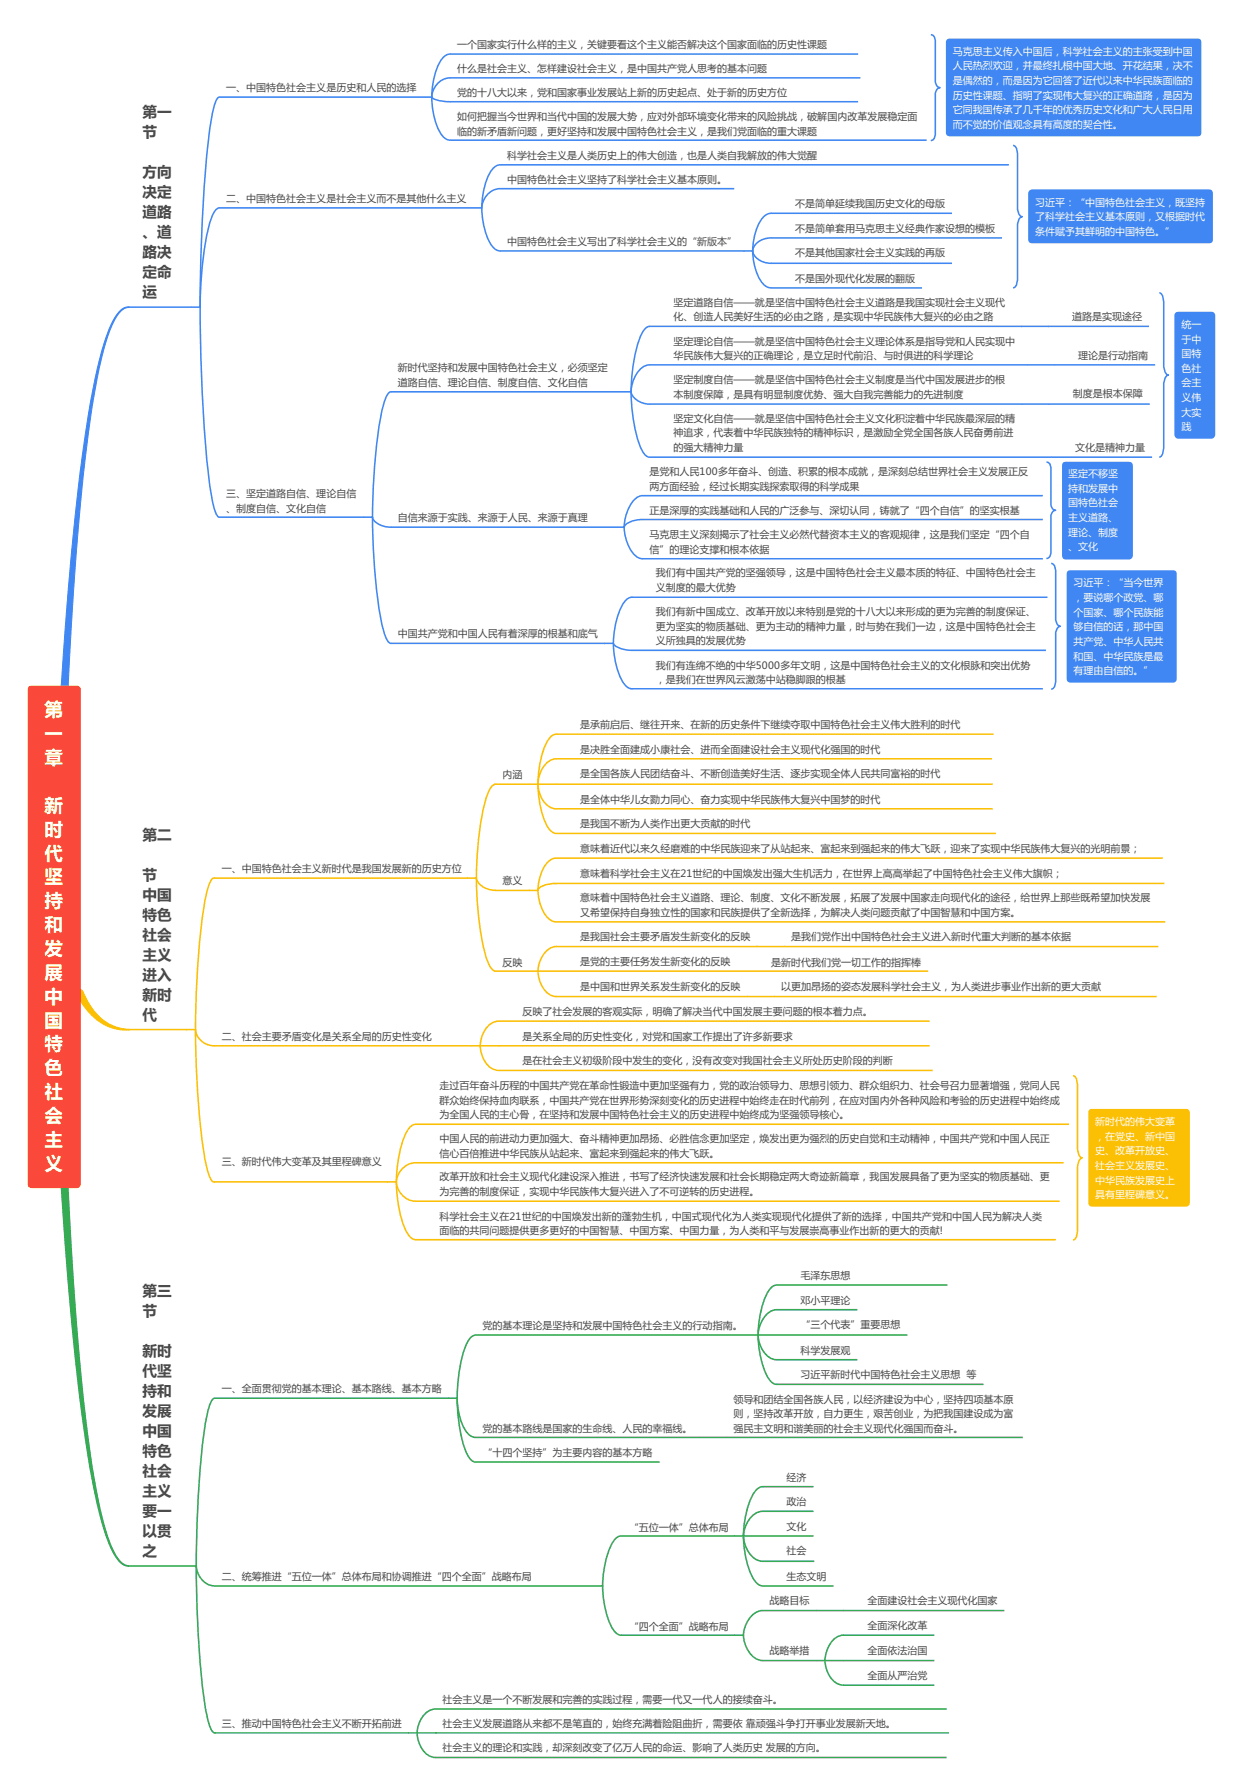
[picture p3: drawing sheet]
<svg xmlns="http://www.w3.org/2000/svg" width="419mm" height="605mm" viewBox="0 0 419 605" stroke-linecap="round" stroke-linejoin="round" font-family="sans-serif">
<path d="M314.4 11.7a2.09 2.09 0 0 1 1.5 2.3l.1 14.2a1.72 1.72 0 0 0 1.5 1.4 2.18 2.18 0 0 0-1.6 1.9l-.1 14.3a1.7 1.7 0 0 1-1.4 1.7M342.1 49.2a2.78 2.78 0 0 1 1.5 3l.2 19.1a2.08 2.08 0 0 0 1.4 1.9 2.97 2.97 0 0 0-1.6 2.6l-.1 19.6a1.87 1.87 0 0 1-1.4 1.8M391.5 98.9a2.43 2.43 0 0 1 1.5 2.8v22l.2 1.2a2 2 0 0 0 1.4 1.8 3.3 3.3 0 0 0-1.6 3l-.1 22.6a2.12 2.12 0 0 1-1.4 2.1M353.4 156.1a1.89 1.89 0 0 1 1.5 2.1l.1 12.9a1.65 1.65 0 0 0 1.5 1.3 2.02 2.02 0 0 0-1.6 1.7v13a1.6 1.6 0 0 1-1.5 1.6M355 190.4a2.39 2.39 0 0 1 1.5 2.6l.1 16.9a1.9 1.9 0 0 0 1.5 1.7 2.58 2.58 0 0 0-1.6 2.3l-.1 17.3a1.7 1.7 0 0 1-1.4 1.6" fill="none" stroke="#4087f3" stroke-width=".52"/>
<path d="M362.4 363.4a2.43 2.43 0 0 1 1.5 2.8v21.9l.2 1.2a2 2 0 0 0 1.4 1.8 3.3 3.3 0 0 0-1.6 3l-.1 22.6a2.12 2.12 0 0 1-1.4 2.2" fill="none" stroke="#fbbf04" stroke-width=".52"/>
<path d="M40.4 105.1l1.8-1.2a1.02 1.02 0 0 1 1.3-.1 7.5 7.5 0 0 0-5.2 5.2l-2.6 6.7-2.3 9.4-2.3 12.3-1.9 14.3-1.7 15.4-1.8 20-2.6 43.7a2.11 2.11 0 0 1-1 2.4 1.21 1.21 0 0 1-1.4-1.4l1.8-25.9 2.2-24.8 2.3-21 2.5-18 2.8-14.9 2.3-9.5 2.7-7.5 1.4-2.8z" fill-rule="evenodd" fill="#4087f3"/>
<path d="M40.4 105.1l1.8-1.2a1.02 1.02 0 0 1 1.3-.1 7.5 7.5 0 0 0-5.2 5.2l-2.6 6.7-2.3 9.4-2.3 12.3-1.9 14.3-1.7 15.4-1.8 20-2.6 43.7a2.11 2.11 0 0 1-1 2.4 1.21 1.21 0 0 1-1.4-1.4l1.8-25.9 2.2-24.8 2.3-21 2.5-18 2.8-14.9 2.3-9.5 2.7-7.5 1.4-2.8z" fill="none" stroke="#4087f3" stroke-width=".34"/>
<path d="M26.1 334.6a1.51 1.51 0 0 1 1.6-.1 1.51 1.51 0 0 1 .8 1.4 18 18 0 0 0 12 11.4l3.1 .5-2.1 .1-2.3-.3a20 20 0 0 1-13.4-12.4z" fill-rule="evenodd" fill="#fbbf04"/>
<path d="M26.1 334.6a1.51 1.51 0 0 1 1.6-.1 1.51 1.51 0 0 1 .8 1.4 18 18 0 0 0 12 11.4l3.1 .5-2.1 .1-2.3-.3a20 20 0 0 1-13.4-12.4z" fill="none" stroke="#fbbf04" stroke-width=".34"/>
<path d="M21.1 400l.3-.2a1.21 1.21 0 0 1 1.6 1.2l2.8 44.8 1.7 20.1 1.7 15.4 2 14.3 2.4 12.9 2.4 9.3 2.6 6.6a7.1 7.1 0 0 0 5 4.6 5.3 5.3 0 0 1-4.7-3.3l-1.5-2.9-1.3-3.1-2.7-9.3-2.8-13.1-1.9-12.1-2.1-15.7-2.2-21.2-2-22.4-1.6-23.6a2.37 2.37 0 0 1 .3-2.3z" fill-rule="evenodd" fill="#34ab52"/>
<path d="M21.1 400l.3-.2a1.21 1.21 0 0 1 1.6 1.2l2.8 44.8 1.7 20.1 1.7 15.4 2 14.3 2.4 12.9 2.4 9.3 2.6 6.6a7.1 7.1 0 0 0 5 4.6 5.3 5.3 0 0 1-4.7-3.3l-1.5-2.9-1.3-3.1-2.7-9.3-2.8-13.1-1.9-12.1-2.1-15.7-2.2-21.2-2-22.4-1.6-23.6a2.37 2.37 0 0 1 .3-2.3z" fill="none" stroke="#34ab52" stroke-width=".34"/>
<g fill="none" stroke="#4087f3" stroke-width=".52">
<path d="M152.1 18.2a5.8 5.8 0 0 0-4.4 4.4l-1.2 4.3-.7 5.9h-2.8M74.1 32.8a4 4 0 0 0-1.9 3.3 230.3 230.3 0 0 0-3.8 36.7l-.6 15.9-.2 15.1h-2.9M145.8 32.8a8.2 8.2 0 0 0 6.3 1.6M145.8 32.8a22.7 22.7 0 0 0 3.8 13.3l1.6 1.1 .9 .2M152.1 26.3a6.7 6.7 0 0 0-6.3 6.5M169 55.7a5.8 5.8 0 0 0-4.4 4.4l-1.2 4.2-.7 5.9h-2.8M74.1 70.2a3.3 3.3 0 0 0-2.3 2.4 88.2 88.2 0 0 0-4.1 26.7 514 514 0 0 0 3.3 65.9l.8 4.5a10.9 10.9 0 0 0 1.8 4.8l.5 .2M169 63.7a6.8 6.8 0 0 0-6.2 7.9 22.7 22.7 0 0 0 3.7 11.9l1.6 1.1 .9 .2M260.4 72a5.5 5.5 0 0 0-4.3 3.9l-1.3 3.7-.6 5.2h-2.9M254.2 84.8a5.7 5.7 0 0 0 6.2 4.1M254.2 84.8a17.8 17.8 0 0 0 3.8 11.4l1.6 .9 .8 .2M260.4 80.4a5.7 5.7 0 0 0-6.2 4.4"/>
<path d="M219.4 110.3a3.4 3.4 0 0 0-2.5 2.2 51 51 0 0 0-3.8 19.8h-2.8M344.9 110.3h9.1M132 132.3a3.2 3.2 0 0 0-1.9 2.6 123.6 123.6 0 0 0-4 29.5l-.3 10.3h-2.9M213.1 132.3a5.9 5.9 0 0 0 6.3 4.2M213.1 132.3a51 51 0 0 0 3.8 19.9 3.4 3.4 0 0 0 2.5 2.2M219.4 123.2a7.3 7.3 0 0 0-5.7 5.9l-.6 3.2M345.2 136.5h9.1M347 123.2h9.1M345.9 154.4h9.1M132 178.1a6.8 6.8 0 0 1-6.1-2.9l-.1-.5a177 177 0 0 0 3.8 38.8 5.4 5.4 0 0 0 2.4 3.8M217 167.4a5.8 5.8 0 0 0-4.5 3.8l-1.2 3.5-.5 3.4h-2.9M217 175.5a7.5 7.5 0 0 0-6.1 2.2 13.2 13.2 0 0 0 4.4 10.5l1.7 .5"/>
<path d="M213.4 201.7a5.6 5.6 0 0 0-4 4.2 31.7 31.7 0 0 0-2.2 11.4h-2.9M213.4 219.7a8.2 8.2 0 0 1-6.1-2.1l-.1-.3a25.3 25.3 0 0 0 4 14.2l1.4 1 .8 .2"/>
</g>
<g fill="none" stroke="#fbbf04" stroke-width=".52">
<path d="M187.9 248a5.8 5.8 0 0 0-4.1 4.5 37.4 37.4 0 0 0-2.1 12.4h-2.9M187.9 256.3a6.9 6.9 0 0 0-5.7 5.6l-.5 3M167.4 264.9a3.4 3.4 0 0 0-2.4 2.5 86.1 86.1 0 0 0-4.1 27v2.2h-2.9M181.7 264.9h6.2M181.7 264.9a8.6 8.6 0 0 0 5.2 8.2l1 .1M181.7 264.9a31.8 31.8 0 0 0 3.3 14.5 3.8 3.8 0 0 0 2.9 2.1M72.3 296.6a3.2 3.2 0 0 0-1.8 2.6 148.7 148.7 0 0 0-4 31.2l-.5 17.4h-2.8M187.9 289.9a5.7 5.7 0 0 0-4.6 3.8l-1.2 3.5-.4 3.6h-2.9M187.9 298.4a7.3 7.3 0 0 0-6.1 2 13.8 13.8 0 0 0 3.5 9.9l1.7 1 .9 .1M167.4 300.8a6.2 6.2 0 0 1-6.5-4.2 102.5 102.5 0 0 0 3.6 27.6 5.3 5.3 0 0 0 2.9 3.9M187.9 319.7a7.2 7.2 0 0 0-6 6.5l-.2 1.9h-2.9M255.8 319.7h9.1"/>
<path d="M187.9 328.1h-6.1a9.4 9.4 0 0 0 4.2 8.1l1.9 .4M249 328.1h9.1M252.4 336.6h9.1M72.3 353.3a6.2 6.2 0 0 1-6.3-5.5 271.9 271.9 0 0 0 3.7 45.9l.4 1.6a5.6 5.6 0 0 0 2.2 4M168.4 345a7.1 7.1 0 0 0-6 6.3l-.2 2h-2.9M168.4 353.3h-6.1a8.5 8.5 0 0 0 5.1 8.2l1 .1M140.4 379.8a5.9 5.9 0 0 0-4 4.6 45.5 45.5 0 0 0-2.5 14.9h-2.9M133.9 399.3a7 7 0 0 0 6.5 6.5M133.9 399.3a40.6 40.6 0 0 0 3.6 17.3 3.7 3.7 0 0 0 2.9 2.2M140.4 392.8a6.9 6.9 0 0 0-6.5 6.5"/>
</g>
<g fill="none" stroke="#34ab52" stroke-width=".52">
<path d="M262.3 434.1a5.9 5.9 0 0 0-4 4.5 36.9 36.9 0 0 0-2.3 12.4h-2.8M160.6 451a5.5 5.5 0 0 0-3.7 4.5 55.5 55.5 0 0 0-2.5 16.8h-2.9M256 451h6.3M256 451a8.9 8.9 0 0 0 5.3 8.2l1 .1M256 451a29.8 29.8 0 0 0 4.1 15.4l1.4 1.1 .8 .1M262.3 442.4a7.2 7.2 0 0 0-5.7 5.6l-.6 3M72.5 472.3a3.2 3.2 0 0 0-1.8 2.6 150 150 0 0 0-3.7 29.3l-.5 12.7-.2 12.1h-2.9M160.6 485.6a5.6 5.6 0 0 1-4.3-4l-1.3-3.9-.6-5.4a48.4 48.4 0 0 0 3.6 19.4 3.4 3.4 0 0 0 2.6 2.2M236.3 485.6h9.1M209.8 518.8a5.9 5.9 0 0 0-4 4.6 36.9 36.9 0 0 0-2.3 12.3h-2.8M251.1 518.8h6.5M251.1 518.8a9.2 9.2 0 0 0 5.4 8.5l1.1 .1"/>
<path d="M251.1 518.8a31.4 31.4 0 0 0 3.5 14.8 3.9 3.9 0 0 0 3 2.1M257.6 502.2a5.9 5.9 0 0 0-4.2 4.5 35 35 0 0 0-2.3 12.1h-2.9M257.6 510.5a7.5 7.5 0 0 0-6.3 6.5l-.2 1.8M72.5 535.7a6.9 6.9 0 0 1-6.2-6.7 311.7 311.7 0 0 0 3.6 50.7l.4 1.7a5.6 5.6 0 0 0 2.2 4M203.5 535.7a31.5 31.5 0 0 0 3.4 14.5 3.7 3.7 0 0 0 2.9 2.2M251.1 552.4a9.2 9.2 0 0 0 5.4 8.4l1.1 .1M257.6 544a7.5 7.5 0 0 0-6.3 6.5l-.2 1.9h-2.9M275.8 544h9.1M284.9 552.4a6.9 6.9 0 0 0-5.8 5.5l-.5 3h-2.8M147.1 577.3a7.1 7.1 0 0 0-6 6.2l-.2 1.9h-2.9M284.9 560.9h-6.2a8.5 8.5 0 0 0 5.1 8.2l1.1 .2M147.1 585.4h-6.1a8.5 8.5 0 0 0 5.1 8.2l1 .1"/>
</g>
<path d="M10 232l16-.1 .8 .3 .2 .7v167.2a1.12 1.12 0 0 1-1 1h-15.3l-.7-.2-.4-.8v-167.2z" fill-rule="evenodd" fill="#fa493a"/>
<path d="M9.8 232.2l.9-.3h15.3l.8 .3 .2 .7v167.2a1.12 1.12 0 0 1-1 1h-15.3l-.7-.2-.4-.8z" fill="none" stroke="#fa493a" stroke-width=".52"/>
<path d="M152.1 18.2h137.7M74.1 32.8h68.9M152.1 26.3h138.5M152.1 34.4h137.7M152.1 47.4h160.8M74.1 70.2h85.8M43.4 103.8h21.3M74.1 174.7h48.8" fill="none" stroke="#4087f3" stroke-width=".52"/>
<path d="M72.3 296.6h85.7M43.4 347.8h19.8M72.3 353.3h87M72.3 399.3h58.7" fill="none" stroke="#fbbf04" stroke-width=".52"/>
<path d="M72.5 472.3h79M43.4 529h20M72.5 535.7h128.2M72.5 585.4h65.5" fill="none" stroke="#34ab52" stroke-width=".52"/>
<path d="M319.9 13.6l.8-.3h83.7a.87 .87 0 0 1 1.1 1v30.5a.87 .87 0 0 1-1.1 1h-84l-.5-.3-.2-.7v-30.5z" fill-rule="evenodd" fill="#4087f3"/>
<path d="M319.9 13.6l.8-.3h83.7a.87 .87 0 0 1 1.1 1v30.5a.87 .87 0 0 1-1.1 1h-84l-.5-.3-.2-.7v-30.5zM169 55.7h171.7M169 63.7h79M260.4 72h61.1M169 84.8h82.3M260.4 80.4h78M260.4 88.9h61.1M260.4 97.3h51" fill="none" stroke="#4087f3" stroke-width=".52"/>
<path d="M347.8 64.6l.7-.3h60.2l.5 .4 .2 .6v15.6a.87 .87 0 0 1-1.1 1h-60.1l-.5-.3-.2-.7v-15.6z" fill-rule="evenodd" fill="#4087f3"/>
<path d="M347.8 64.6l.7-.3h60.2l.5 .4 .2 .6v15.6a.87 .87 0 0 1-1.1 1h-60.1l-.5-.3-.2-.7v-15.6zM219.4 110.3h125.5M132 132.3h78.3M219.4 123.2h127.6M219.4 136.5h125.8M219.4 154.4h126.5M132 178.1h75.9M132 217.3h72.3" fill="none" stroke="#4087f3" stroke-width=".52"/>
<path d="M397.1 105.9l.8-.3h11.2l.6 .1 .4 .5v40.7a1.12 1.12 0 0 1-1 1h-11.2a1.12 1.12 0 0 1-1-1v-40.3z" fill-rule="evenodd" fill="#4087f3"/>
<path d="M397.1 105.9l.8-.3h11.2l.6 .1 .4 .5v40.7a1.12 1.12 0 0 1-1 1h-11.2a1.12 1.12 0 0 1-1-1v-40.3zM217 167.4h135.2M217 175.5h135.2M217 188.7h135.2" fill="none" stroke="#4087f3" stroke-width=".52"/>
<path d="M359.1 156.6l.9-.3h21.3l.8 .3 .2 .7v30.4a1.12 1.12 0 0 1-1 1h-21.3l-.9-.4z" fill-rule="evenodd" fill="#4087f3"/>
<path d="M359.1 156.6l.9-.3h21.3l.8 .3 .2 .7v30.4a1.12 1.12 0 0 1-1 1h-21.3l-.9-.4zM213.4 201.7h140.3M213.4 219.7h139.8M213.4 232.7h138.8" fill="none" stroke="#4087f3" stroke-width=".52"/>
<path d="M360.8 193l35.3-.1a.87 .87 0 0 1 1 1v35.4l-.3 .8-.7 .2h-34.6l-.7-.2-.3-.8v-35.4z" fill-rule="evenodd" fill="#4087f3"/>
<path d="M360.6 193.2l.9-.3h34.6a.87 .87 0 0 1 1 1v35.4l-.3 .8-.7 .2h-34.6l-.7-.2-.3-.8z" fill="none" stroke="#4087f3" stroke-width=".52"/>
<g fill="none" stroke="#fbbf04" stroke-width=".52">
<path d="M187.9 248h147.7M187.9 289.9h204.8M187.9 319.7h67.9M264.9 319.7h126.3M187.9 328.1h61.1M187.9 336.6h64.5M258.1 328.1h55.4M261.5 336.6h129.2M168.4 345h145.6M168.4 353.3h145.6M140.4 379.8h220.6M168.4 361.6h146.6"/>
<path d="M140.4 392.8h218.8M140.4 405.8h217.5M140.4 418.8h216.2"/>
</g>
<path d="M368 375.2l.8-.4h31.7l.9 .4 .2 .7v30.4l-.2 .7-.9 .3h-31.7l-.8-.3-.2-.7v-30.4z" fill-rule="evenodd" fill="#fbbf04"/>
<path d="M187.9 256.3h147.1M167.4 264.9h11.4M187.9 264.9h147.4M187.9 273.2h147.4M187.9 281.5h148.4M187.9 298.4h205.4M167.4 300.8h11.4M187.9 311.4h205.6M167.4 328.1h11.4M368 375.2l.8-.4h31.7l.9 .4 .2 .7v30.4l-.2 .7-.9 .3h-31.7l-.8-.3-.2-.7v-30.4z" fill="none" stroke="#fbbf04" stroke-width=".52"/>
<g fill="none" stroke="#34ab52" stroke-width=".52">
<path d="M262.3 434.1h57.7M160.6 451h92.6M262.3 451h44.1M262.3 442.4h27.2M262.3 459.3h27.2M262.3 467.6h69.9M160.6 485.6h75.7M160.6 493.9h62.2M245.4 485.6h100M209.8 518.8h38.4M257.6 518.8h17.1M257.6 502.2h17.1"/>
<path d="M257.6 510.5h17.1M257.6 527.4h17.4M257.6 535.7h23.9M209.8 552.4h38.4M257.6 544h18.2M284.9 552.4h30.6M284.9 544h54.3M147.1 577.3h172.6M257.6 560.9h18.2M284.9 560.9h30.6M284.9 569.3h30.6M147.1 585.4h173.4"/>
<path d="M147.1 593.7h172.6"/>
</g>
<path d="M354 110.3h34.1M354.3 136.5h34M356.1 123.2h34M355 154.4h34.1" fill="none" stroke="#4087f3" stroke-width=".52"/>
<g font-size="6.2" fill="#fff">
<text x="15.1" y="242">第</text>
<text x="15.1" y="250.1">一</text>
<text x="15.1" y="258.1">章</text>
<text x="15.1" y="274.3">新</text>
<text x="15.1" y="282.3">时</text>
<text x="15.1" y="290.4">代</text>
<text x="15.1" y="298.4">坚</text>
<text x="15.1" y="306.5">持</text>
<text x="15.1" y="314.5">和</text>
<text x="15.1" y="322.6">发</text>
<text x="15.1" y="330.7">展</text>
<text x="15.1" y="338.7">中</text>
<text x="15.1" y="346.8">国</text>
<text x="15.1" y="354.8">特</text>
<text x="15.1" y="362.9">色</text>
<text x="15.1" y="370.9">社</text>
<text x="15.1" y="379">会</text>
<text x="15.1" y="387.1">主</text>
<text x="15.1" y="395.1">义</text>
</g>
<g font-size="4.9" fill="#454545">
<text x="48.1" y="39.6">第一</text>
<text x="48.1" y="46.3">节</text>
<text x="48.1" y="59.8">方向</text>
<text x="48.1" y="66.6">决定</text>
<text x="48.1" y="73.3">道路</text>
<text x="48.1" y="80.1">、道</text>
<text x="48.1" y="86.9">路决</text>
<text x="48.1" y="93.6">定命</text>
<text x="48.1" y="100.4">运</text>
<text x="48.1" y="283.6">第二</text>
<text x="48.1" y="297.1">节</text>
<text x="48.1" y="303.9">中国</text>
<text x="48.1" y="310.6">特色</text>
<text x="48.1" y="317.4">社会</text>
<text x="48.1" y="324.2">主义</text>
<text x="48.1" y="330.9">进入</text>
<text x="48.1" y="337.7">新时</text>
<text x="48.1" y="344.4">代</text>
<text x="48.1" y="437.7">第三</text>
<text x="48.1" y="444.5">节</text>
<text x="48.1" y="458">新时</text>
<text x="48.1" y="464.8">代坚</text>
<text x="48.1" y="471.5">持和</text>
<text x="48.1" y="478.3">发展</text>
<text x="48.1" y="485">中国</text>
<text x="48.1" y="491.8">特色</text>
<text x="48.1" y="498.6">社会</text>
<text x="48.1" y="505.3">主义</text>
<text x="48.1" y="512.1">要一</text>
<text x="48.1" y="518.8">以贯</text>
<text x="48.1" y="525.6">之</text>
</g>
<g font-size="3.4" fill="#454545">
<text x="154.4" y="16.2">一个国家实行什么样的主义，关键要看这个主义能否解决这个国家面临的历史性课题</text>
<text x="154.4" y="24.2">什么是社会主义、怎样建设社会主义，是中国共产党人思考的基本问题</text>
<text x="76.4" y="30.7">一、中国特色社会主义是历史和人民的选择</text>
<text x="154.4" y="32.3">党的十八大以来，党和国家事业发展站上新的历史起点、处于新的历史方位</text>
<text x="154.4" y="40.6">如何把握当今世界和当代中国的发展大势，应对外部环境变化带来的风险挑战，破解国内改革发展稳定面</text>
<text x="154.4" y="45.5">临的新矛盾新问题，更好坚持和发展中国特色社会主义，是我们党面临的重大课题</text>
<text x="171.3" y="53.6">科学社会主义是人类历史上的伟大创造，也是人类自我解放的伟大觉醒</text>
<text x="171.3" y="61.7">中国特色社会主义坚持了科学社会主义基本原则。</text>
<text x="76.4" y="68.1">二、中国特色社会主义是社会主义而不是其他什么主义</text>
<text x="268.5" y="70">不是简单延续我国历史文化的母版</text>
<text x="171.3" y="82.7">中国特色社会主义写出了科学社会主义的“新版本”</text>
<text x="268.5" y="78.3">不是简单套用马克思主义经典作家设想的模板</text>
<text x="268.5" y="86.6">不是其他国家社会主义实践的再版</text>
<text x="268.5" y="95.2">不是国外现代化发展的翻版</text>
<text x="227.4" y="103.2">坚定道路自信——就是坚信中国特色社会主义道路是我国实现社会主义现代</text>
<text x="227.4" y="108.2">化、创造人民美好生活的必由之路，是实现中华民族伟大复兴的必由之路</text>
<text x="362.1" y="108.2">道路是实现途径</text>
<text x="227.4" y="116.5">坚定理论自信——就是坚信中国特色社会主义理论体系是指导党和人民实现中</text>
<text x="134.4" y="125.3">新时代坚持和发展中国特色社会主义，必须坚定</text>
<text x="227.4" y="121.4">华民族伟大复兴的正确理论，是立足时代前沿、与时俱进的科学理论</text>
<text x="364.1" y="121.2">理论是行动指南</text>
<text x="134.4" y="130.3">道路自信、理论自信、制度自信、文化自信</text>
<text x="227.4" y="129.5">坚定制度自信——就是坚信中国特色社会主义制度是当代中国发展进步的根</text>
<text x="227.4" y="134.4">本制度保障，是具有明显制度优势、强大自我完善能力的先进制度</text>
<text x="362.3" y="134.2">制度是根本保障</text>
<text x="227.4" y="142.5">坚定文化自信——就是坚信中国特色社会主义文化积淀着中华民族最深层的精</text>
<text x="227.4" y="147.4">神追求，代表着中华民族独特的精神标识，是激励全党全国各族人民奋勇前进</text>
<text x="227.4" y="152.4">的强大精神力量</text>
<text x="363.1" y="152.4">文化是精神力量</text>
<text x="219.4" y="160.4">是党和人民100多年奋斗、创造、积累的根本成就，是深刻总结世界社会主义发展正反</text>
<text x="76.4" y="168">三、坚定道路自信、理论自信</text>
<text x="219.4" y="165.4">两方面经验，经过长期实践探索取得的科学成果</text>
<text x="76.4" y="172.9">、制度自信、文化自信</text>
<text x="219.4" y="173.7">正是深厚的实践基础和人民的广泛参与、深切认同，铸就了“四个自信”的坚实根基</text>
<text x="134.4" y="176">自信来源于实践、来源于人民、来源于真理</text>
<text x="219.4" y="181.7">马克思主义深刻揭示了社会主义必然代替资本主义的客观规律，这是我们坚定“四个自</text>
<text x="219.4" y="186.7">信”的理论支撑和根本依据</text>
<text x="221.5" y="194.7">我们有中国共产党的坚强领导，这是中国特色社会主义最本质的特征、中国特色社会主</text>
<text x="221.5" y="199.7">义制度的最大优势</text>
<text x="221.5" y="207.7">我们有新中国成立、改革开放以来特别是党的十八大以来形成的更为完善的制度保证、</text>
<text x="134.4" y="215.3">中国共产党和中国人民有着深厚的根基和底气</text>
<text x="221.5" y="212.7">更为坚实的物质基础、更为主动的精神力量，时与势在我们一边，这是中国特色社会主</text>
<text x="221.5" y="217.6">义所独具的发展优势</text>
<text x="221.5" y="225.9">我们有连绵不绝的中华5000多年文明，这是中国特色社会主义的文化根脉和突出优势</text>
<text x="221.5" y="230.9">，是我们在世界风云激荡中站稳脚跟的根基</text>
<text x="196" y="245.9">是承前启后、继往开来、在新的历史条件下继续夺取中国特色社会主义伟大胜利的时代</text>
<text x="196" y="254.2">是决胜全面建成小康社会、进而全面建设社会主义现代化强国的时代</text>
<text x="169.7" y="262.8">内涵</text>
<text x="196" y="262.6">是全国各族人民团结奋斗、不断创造美好生活、逐步实现全体人民共同富裕的时代</text>
<text x="196" y="271.1">是全体中华儿女勠力同心、奋力实现中华民族伟大复兴中国梦的时代</text>
<text x="196" y="279.5">是我国不断为人类作出更大贡献的时代</text>
<text x="196" y="287.8">意味着近代以来久经磨难的中华民族迎来了从站起来、富起来到强起来的伟大飞跃，迎来了实现中华民族伟大复兴的光明前景；</text>
<text x="74.9" y="294.5">一、中国特色社会主义新时代是我国发展新的历史方位</text>
<text x="169.7" y="298.7">意义</text>
<text x="196" y="296.1">意味着科学社会主义在21世纪的中国焕发出强大生机活力，在世界上高高举起了中国特色社会主义伟大旗帜；</text>
<text x="196" y="304.4">意味着中国特色社会主义道路、理论、制度、文化不断发展，拓展了发展中国家走向现代化的途径，给世界上那些既希望加快发展</text>
<text x="196" y="309.3">又希望保持自身独立性的国家和民族提供了全新选择，为解决人类问题贡献了中国智慧和中国方案。</text>
<text x="196" y="317.7">是我国社会主要矛盾发生新变化的反映</text>
<text x="267.2" y="317.7">是我们党作出中国特色社会主义进入新时代重大判断的基本依据</text>
<text x="169.7" y="326.2">反映</text>
<text x="196" y="326">是党的主要任务发生新变化的反映</text>
<text x="260.4" y="326.2">是新时代我们党一切工作的指挥棒</text>
<text x="196" y="334.3">是中国和世界关系发生新变化的反映</text>
<text x="263.8" y="334.6">以更加昂扬的姿态发展科学社会主义，为人类进步事业作出新的更大贡献</text>
<text x="176.5" y="342.9">反映了社会发展的客观实际，明确了解决当代中国发展主要问题的根本着力点。</text>
<text x="74.9" y="351.2">二、社会主要矛盾变化是关系全局的历史性变化</text>
<text x="176.5" y="351.2">是关系全局的历史性变化，对党和国家工作提出了许多新要求</text>
<text x="176.5" y="359.5">是在社会主义初级阶段中发生的变化，没有改变对我国社会主义所处历史阶段的判断</text>
<text x="148.4" y="367.8">走过百年奋斗历程的中国共产党在革命性锻造中更加坚强有力，党的政治领导力、思想引领力、群众组织力、社会号召力显著增强，党同人民</text>
<text x="148.4" y="372.8">群众始终保持血肉联系，中国共产党在世界形势深刻变化的历史进程中始终走在时代前列，在应对国内外各种风险和考验的历史进程中始终成</text>
<text x="148.4" y="377.7">为全国人民的主心骨，在坚持和发展中国特色社会主义的历史进程中始终成为坚强领导核心。</text>
<text x="148.4" y="385.8">中国人民的前进动力更加强大、奋斗精神更加昂扬、必胜信念更加坚定，焕发出更为强烈的历史自觉和主动精神，中国共产党和中国人民正</text>
<text x="74.9" y="393.6">三、新时代伟大变革及其里程碑意义</text>
<text x="148.4" y="390.7">信心百倍推进中华民族从站起来、富起来到强起来的伟大飞跃。</text>
<text x="148.4" y="398.8">改革开放和社会主义现代化建设深入推进，书写了经济快速发展和社会长期稳定两大奇迹新篇章，我国发展具备了更为坚实的物质基础、更</text>
<text x="148.4" y="403.7">为完善的制度保证，实现中华民族伟大复兴进入了不可逆转的历史进程。</text>
<text x="148.4" y="412">科学社会主义在21世纪的中国焕发出新的蓬勃生机，中国式现代化为人类实现现代化提供了新的选择，中国共产党和中国人民为解决人类</text>
<text x="148.4" y="416.9">面临的共同问题提供更多更好的中国智慧、中国方案、中国力量，为人类和平与发展崇高事业作出新的更大的贡献!</text>
<text x="270.3" y="432">毛泽东思想</text>
<text x="270.3" y="440.3">邓小平理论</text>
<text x="163" y="448.9">党的基本理论是坚持和发展中国特色社会主义的行动指南。</text>
<text x="270.3" y="448.7">“三个代表”重要思想</text>
<text x="270.3" y="457.2">科学发展观</text>
<text x="270.3" y="465.5">习近平新时代中国特色社会主义思想 等</text>
<text x="74.9" y="470.2">一、全面贯彻党的基本理论、基本路线、基本方略</text>
<text x="247.7" y="473.9">领导和团结全国各族人民，以经济建设为中心，坚持四项基本原</text>
<text x="247.7" y="478.8">则，坚持改革开放，自力更生，艰苦创业，为把我国建设成为富</text>
<text x="163" y="483.7">党的基本路线是国家的生命线、人民的幸福线。</text>
<text x="247.7" y="483.7">强民主文明和谐美丽的社会主义现代化强国而奋斗。</text>
<text x="163" y="491.8">“十四个坚持”为主要内容的基本方略</text>
<text x="265.6" y="500.1">经济</text>
<text x="265.6" y="508.4">政治</text>
<text x="212.4" y="517">“五位一体”总体布局</text>
<text x="265.6" y="516.8">文化</text>
<text x="265.6" y="525.1">社会</text>
<text x="74.9" y="533.6">二、统筹推进“五位一体”总体布局和协调推进“四个全面”战略布局</text>
<text x="265.6" y="533.6">生态文明</text>
<text x="259.9" y="542">战略目标</text>
<text x="292.9" y="542">全面建设社会主义现代化国家</text>
<text x="212.4" y="550.5">“四个全面”战略布局</text>
<text x="292.9" y="550.3">全面深化改革</text>
<text x="259.9" y="558.9">战略举措</text>
<text x="292.9" y="558.6">全面依法治国</text>
<text x="292.9" y="567.2">全面从严治党</text>
<text x="149.5" y="575.2">社会主义是一个不断发展和完善的实践过程，需要一代又一代人的接续奋斗。</text>
<text x="74.9" y="583.5">三、推动中国特色社会主义不断开拓前进</text>
<text x="149.5" y="583.5">社会主义发展道路从来都不是笔直的，始终充满着险阻曲折，需要依 靠顽强斗争打开事业发展新天地。</text>
<text x="149.5" y="591.6">社会主义的理论和实践，却深刻改变了亿万人民的命运、影响了人类历史 发展的方向。</text>
</g>
<g font-size="3.4" fill="#fff">
<text x="321.8" y="18.5">马克思主义传入中国后，科学社会主义的主张受到中国</text>
<text x="321.8" y="23.4">人民热烈欢迎，并最终扎根中国大地、开花结果，决不</text>
<text x="321.8" y="28.4">是偶然的，而是因为它回答了近代以来中华民族面临的</text>
<text x="321.8" y="33.3">历史性课题、指明了实现伟大复兴的正确道路，是因为</text>
<text x="321.8" y="38.3">它同我国传承了几千年的优秀历史文化和广大人民日用</text>
<text x="321.8" y="43.2">而不觉的价值观念具有高度的契合性。</text>
<text x="349.6" y="69.4">习近平：“中国特色社会主义，既坚持</text>
<text x="349.6" y="74.4">了科学社会主义基本原则，又根据时代</text>
<text x="349.6" y="79.3">条件赋予其鲜明的中国特色。”</text>
<text x="399" y="110.8">统一</text>
<text x="399" y="115.7">于中</text>
<text x="399" y="120.7">国特</text>
<text x="399" y="125.6">色社</text>
<text x="399" y="130.5">会主</text>
<text x="399" y="135.5">义伟</text>
<text x="399" y="140.4">大实</text>
<text x="399" y="145.3">践</text>
<text x="360.8" y="161.2">坚定不移坚</text>
<text x="360.8" y="166.1">持和发展中</text>
<text x="360.8" y="171.1">国特色社会</text>
<text x="360.8" y="176">主义道路、</text>
<text x="360.8" y="180.9">理论、制度</text>
<text x="360.8" y="185.9">、文化</text>
<text x="362.6" y="198.1">习近平：“当今世界</text>
<text x="362.6" y="203">，要说哪个政党、哪</text>
<text x="362.6" y="208">个国家、哪个民族能</text>
<text x="362.6" y="212.9">够自信的话，那中国</text>
<text x="362.6" y="217.9">共产党、中华人民共</text>
<text x="362.6" y="222.8">和国、中华民族是最</text>
<text x="362.6" y="227.7">有理由自信的。”</text>
<text x="369.9" y="380">新时代的伟大变革</text>
<text x="369.9" y="385">，在党史、新中国</text>
<text x="369.9" y="389.9">史、改革开放史、</text>
<text x="369.9" y="394.9">社会主义发展史、</text>
<text x="369.9" y="399.8">中华民族发展史上</text>
<text x="369.9" y="404.7">具有里程碑意义。</text>
</g>
</svg>
